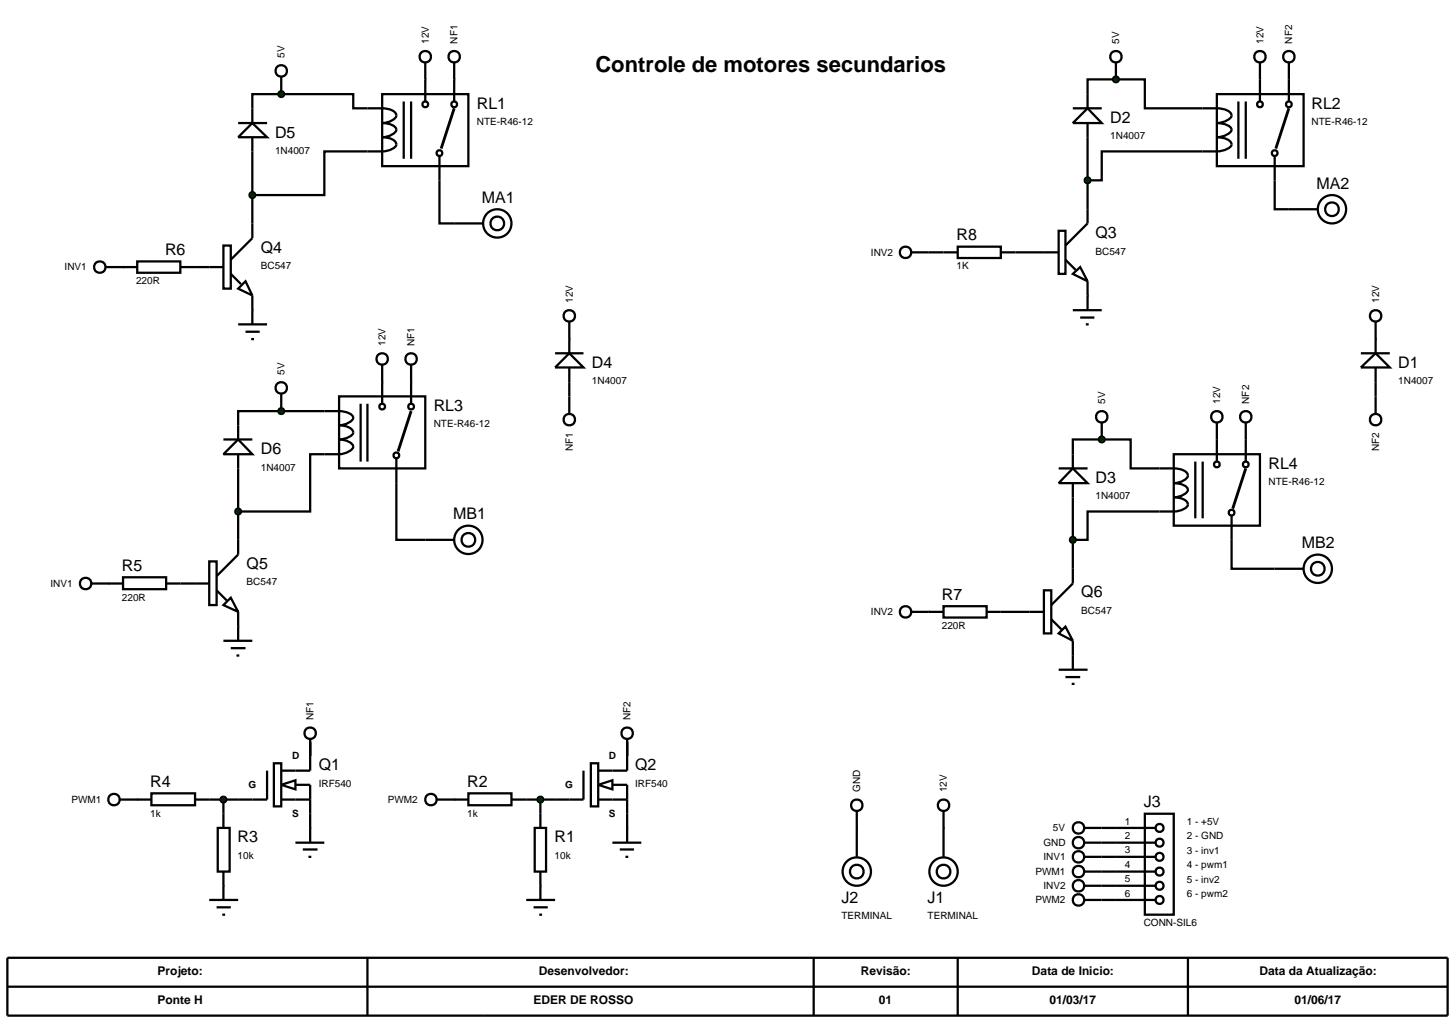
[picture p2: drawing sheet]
<svg xmlns="http://www.w3.org/2000/svg" width="257mm" height="180mm" viewBox="0 0 257 180" stroke-linecap="round" stroke-linejoin="round" font-family="sans-serif">
<g fill="none" stroke="#000" stroke-width=".4">
<path d="M44.5 19.1v-2.5h17.8v2.5h2.5M191.8 16.6v-2.6h10.1v5.1h10.2M44.5 26.7v12.7M64.8 26.7h-7.6v7.7h-12.7M77.5 31.8v7.6h7.7M191.8 24.2v12.7M212.1 26.7h-17.8v5.1h-2.5M224.8 31.8v5.1h7.6M18.6 47.1h3.1M34.4 47.1h2.5M42 57.2h5.1M43.3 58.5h2.5"/>
<path d="M44.3 59.8h.5M44.5 54.7v2.5M160.8 44.5h5.6M179.1 44.5h5M189.2 54.7h5.1M190.5 56h2.5M191.5 57.2h.5M191.8 52.1v2.6M57.2 72.5h-15.2v2.5M100.4 67.4v2.5M242.6 67.4v2.5M36.9 99h1.3v7.7h-1.3z"/>
<path d="M42 82.6v15.2l-3.8 3.8M57.2 80.1h-2.5v10.1h-12.7M69.9 85.2v10h10.2M189.2 80.1v-2.6h10.2v5.1h5.1M189.2 87.7v12.6M204.5 90.2h-12.7v5h-2.6M217.2 95.2v5.1h12.7M31.8 102.9h5.1M38.2 104.1l1.8 1.8M39.4 113h5.1M40.7 105.4l1.3 2.5-2.6-1.2zM40.7 114.3h2.6"/>
<path d="M41.7 115.6h.5M42 107.9v5.1M176.5 107.9h5.1M186.7 118.1h5.1M187.9 119.4h2.6M189.2 115.6v2.5M26.7 139.9h7.7v2.1h-7.7zM47.1 135.9v5.1h-12.7M48.3 134.6h1.3v7.6h-1.3zM49.6 138.4l2.5-.8v1.6zM52.1 138.4h2.6v10.2M54.7 130.8v5.1h-5.1"/>
<path d="M82.6 139.9h7.6v2.1h-7.6zM102.9 135.9v5.1h-12.7M104.2 134.6h1.3v7.6h-1.3zM105.5 138.4l2.5-.8v1.6zM108 138.4h2.6v10.2M110.6 130.8v5.1h-5.1M189 120.6h.5M21.2 141h5.5M38.4 146h2.1v7.7h-2.1zM39.4 141v5M39.4 153.7v2.5M49.6 141h5.1"/>
<path d="M52.1 148.6h5.1M53.4 149.8h2.6M54.4 151.1h.5M77 141h5.6M94.3 146h2v7.7h-2zM95.3 141v5M95.3 153.7v2.5M105.5 141h5.1M108 148.6h5.1M109.3 149.8h2.5M110.3 151.1h.5M191.2 146h12.5"/>
<path d="M191.2 148.6h12.5M191.2 151.1h12.5M191.2 153.7h12.5M191.2 156.2h12.5M191.2 158.7h12.5M201.9 143.5h5.1v17.8h-5.1zM1.3 168.9h254v10.2h-254zM1.3 174h254M64.8 168.9v10.2M143.5 168.9v10.2M168.9 168.9v10.2M209.5 168.9v10.2"/>
<circle cx="87.7" cy="39.4" r="2.51"/>
<circle cx="87.7" cy="39.4" r="1.21"/>
<circle cx="234.9" cy="36.9" r="2.51"/>
<circle cx="234.9" cy="36.9" r="1.21"/>
<circle cx="17.6" cy="47.1" r="1.01"/>
<circle cx="159.7" cy="44.5" r="1.01"/>
<circle cx="82.6" cy="95.2" r="2.51"/>
<circle cx="82.6" cy="95.2" r="1.21"/>
<circle cx="232.4" cy="100.3" r="2.51"/>
<circle cx="232.4" cy="100.3" r="1.21"/>
<circle cx="20.1" cy="141" r="1.01"/>
<circle cx="76" cy="141" r="1.01"/>
<circle cx="190.2" cy="153.7" r="1.01"/>
<circle cx="190.2" cy="151.1" r="1.01"/>
<circle cx="190.2" cy="158.7" r="1.01"/>
<circle cx="190.2" cy="148.6" r="1.01"/>
<circle cx="190.2" cy="146" r="1.01"/>
<circle cx="190.2" cy="156.2" r="1.01"/>
<circle cx="204.5" cy="158.7" r=".7"/>
<circle cx="204.5" cy="153.7" r=".7"/>
<circle cx="204.5" cy="151.1" r=".7"/>
<circle cx="204.5" cy="146" r=".7"/>
<circle cx="204.5" cy="156.2" r=".7"/>
<circle cx="204.5" cy="148.6" r=".7"/>
</g>
<g fill="#004000" stroke="#000" stroke-width=".4">
<path d="M94.9 140.7l.4-.2-.5 .5zM95.3 140.5l.3 .1 .2 .4zM95.8 141l-.2 .4-.3 .1zM94.8 141l.5 .5-.3-.1z"/>
<path d="M39 140.7l.4-.2-.5 .5zM39.4 140.5l.4 .2 .1 .3zM39.9 141l-.2 .4-.3 .1zM38.9 141l.5 .5-.3-.1z"/>
</g>
<g fill="#004000">
<path d="M94.8 141l.5-.5 .5 .5-.5 .5z"/>
<path d="M38.9 141l.5-.5 .5 .5-.5 .5z"/>
</g>
<g fill="none" stroke="#000" stroke-width=".4">
<path d="M44.5 19.1v2.6M49.6 13.5v3.1M64.8 19.1a8.4 8.4 0 0 1 4.3 .4 .9 .9 0 0 1 .8 .8 .9 .9 0 0 1-.8 .9l-1.1 .4-.6 .1a3.2 3.2 0 0 1 2.4 .9 .88 .88 0 0 1-.7 1.1l-1.1 .4-.6 .1a2.98 2.98 0 0 1 2.4 .9 .85 .85 0 0 1-.7 1.2 7.4 7.4 0 0 1-4.3 .4M67.4 16.6h15.2v12.7h-15.2zM71.2 17.9v10.1M72.5 17.9v10.1M75 14v3.9M80.1 14v3.9M189.2 19.1h5.1M191.8 19.1l2.5 2.6h-5.1zM191.8 16.6v2.5M196.8 11v3"/>
<path d="M42 24.2l2.5-2.5 2.6 2.5zM42 21.7h5.1M44.5 24.2v2.5M77.5 27.5v4.3M191.8 21.7v2.5M21.7 47.1h2.5M24.2 46.1h7.6v2h-7.6zM31.8 47.1h2.6M100.4 59.8v2.5M242.6 59.8v2.5M39.4 77.5h5.1M42 75v2.5"/>
<path d="M49.6 69.4v3.1M97.9 62.3h5M100.4 62.3l2.5 2.5h-5zM100.4 64.8v2.6M194.3 74.5v3M240 64.8l2.6-2.5 2.5 2.5zM240 62.3h5.1M242.6 64.8v2.6M39.4 80.1l2.6-2.6 2.5 2.6zM42 80.1v2.5M186.7 82.6h5.1M189.2 82.6l2.6 2.6h-5.1z"/>
<path d="M189.2 80.1v2.5M189.2 85.2v2.5M19.1 102.9h2.6M21.7 101.8h7.6v2.1h-7.6zM29.3 102.9h2.5M163.8 107.9h2.6M166.4 106.9h7.6v2h-7.6zM174 107.9h2.5M36.9 158.7h5.1M38.2 160h2.5M39.4 156.2v2.5M92.8 158.7h5.1"/>
<path d="M94.1 160h2.5M95.3 156.2v2.5M151.1 143v8.1M166.4 143v8.1M39.2 161.3h.5M95.1 161.3h.5"/>
<circle cx="49.6" cy="12.5" r="1.01"/>
<circle cx="75" cy="18.4" r=".51"/>
<circle cx="80.1" cy="18.4" r=".51"/>
<circle cx="196.8" cy="10" r="1.01"/>
<circle cx="77.5" cy="27" r=".51"/>
<circle cx="49.6" cy="68.4" r="1.01"/>
<circle cx="194.3" cy="73.5" r="1.01"/>
<circle cx="151.1" cy="142" r="1.01"/>
<circle cx="151.1" cy="153.7" r="2.51"/>
<circle cx="151.1" cy="153.7" r="1.21"/>
<circle cx="166.4" cy="142" r="1.01"/>
<circle cx="166.4" cy="153.7" r="2.51"/>
<circle cx="166.4" cy="153.7" r="1.21"/>
</g>
<path d="M80.1 19.1l-2.3 7.1" fill="none" stroke="#000" stroke-width=".5"/>
<path d="M49.2 16.3l.4-.2-.5 .5zM49.6 16.1l.3 .1 .2 .4zM49.6 17.1l.5-.5-.2 .4zM49.1 16.6l.5 .5-.4-.2z" fill="#004000" stroke="#000" stroke-width=".4"/>
<path d="M49.1 16.6l.5-.5 .5 .5-.5 .5z" fill="#004000"/>
<path d="M44.5 39.4v2.6l-3.8 3.8M36.9 47.1h2.5M39.4 43.3h1.3v7.6h-1.3zM40.7 48.3l1.8 1.8M43.3 49.6l1.2 2.5-2.5-1.2zM44.5 52.1v2.6" fill="none" stroke="#000" stroke-width=".4"/>
<path d="M44.1 34.1l.4-.2-.5 .5zM44.5 33.9l.4 .2 .1 .3zM44.5 34.9l.5-.5-.1 .3zM44 34.4l.5 .5-.3-.1z" fill="#004000" stroke="#000" stroke-width=".4"/>
<path d="M44 34.4l.5-.5 .5 .5-.5 .5z" fill="#004000"/>
<g fill="none" stroke="#000" stroke-width=".4">
<path d="M57.2 72.5a8.7 8.7 0 0 1 4.3 .3l.7 .6 .1 .3a2.73 2.73 0 0 1-2.5 1.3 3.1 3.1 0 0 1 2.4 .9l.1 .4a2.7 2.7 0 0 1-2.5 1.2 2.4 2.4 0 0 1 2.5 1.3 2.73 2.73 0 0 1-2.5 1.3h-2.6M59.8 69.9h15.2v12.7h-15.2zM63.6 71.2v10.2M64.8 71.2v10.2M67.4 67.4v3.8M72.5 67.4v3.8M69.9 80.9v4.3"/>
<circle cx="67.4" cy="71.7" r=".51"/>
<circle cx="72.5" cy="71.7" r=".51"/>
<circle cx="69.9" cy="80.3" r=".51"/>
</g>
<path d="M72.5 72.5l-2.3 7.1" fill="none" stroke="#000" stroke-width=".5"/>
<g fill="#004000" stroke="#000" stroke-width=".4">
<path d="M49.3 72.1l.3-.1-.5 .5zM49.6 72l.4 .2 .1 .3zM49.6 73l.5-.5-.2 .4zM49.1 72.5l.5 .5-.4-.2z"/>
<path d="M41.6 89.9l.4-.2-.5 .5zM42 89.7l.3 .1 .2 .4zM42 90.7l.5-.5-.2 .4zM41.5 90.2l.5 .5-.3-.1z"/>
</g>
<g fill="#004000">
<path d="M49.6 72l.5 .5-.5 .5-.5-.5z"/>
<path d="M41.5 90.2l.5-.5 .5 .5-.5 .5z"/>
</g>
<g fill="none" stroke="#000" stroke-width=".4">
<path d="M212.1 19.1a8.7 8.7 0 0 1 4.3 .4 .91 .91 0 0 1 .7 1.2 3.3 3.3 0 0 1-2.5 1 3.4 3.4 0 0 1 2.5 .9l.1 .3a2.79 2.79 0 0 1-2.6 1.3 3.2 3.2 0 0 1 2.5 .9l.1 .4a2.77 2.77 0 0 1-2.6 1.2h-2.5M214.6 16.6h15.3v12.7h-15.3zM218.4 17.9v10.1M219.7 17.9v10.1M222.2 14v3.9M227.3 14v3.9M224.8 27.5v4.3M214.6 77.5v3.9M219.7 77.5v3.9M204.5 82.6a8.2 8.2 0 0 1 4.2 .4 .9 .9 0 0 1 .8 .8 .9 .9 0 0 1-.8 .9l-1.1 .4-.6 .1a3.2 3.2 0 0 1 2.4 .9 .88 .88 0 0 1-.7 1.1l-1.1 .4-.6 .1a2.98 2.98 0 0 1 2.4 .9 .85 .85 0 0 1-.7 1.2 7.3 7.3 0 0 1-4.2 .4M207 80.1h15.2v12.6h-15.2zM210.8 81.4v10"/>
<path d="M212.1 81.4v10M217.2 90.9v4.3"/>
<circle cx="222.2" cy="18.4" r=".51"/>
<circle cx="227.3" cy="18.4" r=".51"/>
<circle cx="224.8" cy="27" r=".51"/>
<circle cx="214.6" cy="81.9" r=".51"/>
<circle cx="217.2" cy="90.4" r=".51"/>
<circle cx="219.7" cy="81.9" r=".51"/>
</g>
<path d="M227.3 19.1l-2.3 7.1M219.7 82.6l-2.3 7.1" fill="none" stroke="#000" stroke-width=".5"/>
<g fill="#004000" stroke="#000" stroke-width=".4">
<path d="M193.9 77.2l.4-.2-.5 .5zM194.3 77l.4 .2 .1 .3zM194.3 78l.5-.5-.1 .3zM193.8 77.5l.5 .5-.3-.1z"/>
<path d="M196.4 13.7l.4-.2-.5 .5zM196.8 13.5l.3 .1 .2 .4zM196.8 14.5l.5-.5-.2 .4zM196.3 14l.5 .5-.4-.2z"/>
</g>
<g fill="#004000">
<path d="M193.8 77.5l.5-.5 .5 .5-.5 .5z"/>
<path d="M196.3 14l.5-.5 .5 .5-.5 .5z"/>
</g>
<path d="M191.8 36.9v2.5l-3.9 3.9M184.1 44.5h2.6M186.7 40.7h1.2v7.6h-1.2zM187.9 45.8l1.8 1.8M189.2 48.3l1.3-1.2 1.3 2.5zM191.8 49.6v2.5M181.6 107.9h2.5M184.1 104.1h1.3v7.6h-1.3zM185.4 109.2l1.8 1.8M187.9 110.5l1.3 2.5-2.5-1.3zM189.2 100.3v2.6l-3.8 3.8M189.2 113v2.6" fill="none" stroke="#000" stroke-width=".4"/>
<g fill="#004000" stroke="#000" stroke-width=".4">
<path d="M191.5 31.4l.3-.1-.5 .5zM191.8 31.3l.4 .2 .1 .3zM192.3 31.8l-.1 .3-.4 .2zM191.3 31.8l.5 .5-.4-.2z"/>
<path d="M188.9 94.8l.3-.1-.5 .5zM189.2 94.7l.4 .2 .1 .3zM189.7 95.2l-.1 .3-.4 .2zM188.7 95.2l.5 .5-.4-.2z"/>
</g>
<g fill="#004000">
<path d="M191.8 31.3l.5 .5-.5 .5-.5-.5z"/>
<path d="M189.2 94.7l.5 .5-.5 .5-.5-.5z"/>
</g>
<g fill="none" stroke="#000" stroke-width=".4">
<path d="M75 11v3M80.1 11v3M222.2 11v3M227.3 11v3M100.4 56.7v3.1M166.4 44.5h2.5M168.9 43.5h7.6v2h-7.6zM176.5 44.5h2.6M242.6 56.7v3.1M67.4 64.3v3.1M72.5 64.3v3.1M100.4 69.9v3.1"/>
<path d="M214.6 74.5v3M219.7 74.5v3M242.6 69.9v3.1M16.1 102.9h3M160.8 107.9h3M54.7 130.3v3M110.6 130.3v3"/>
<circle cx="75" cy="10" r="1.01"/>
<circle cx="80.1" cy="10" r="1.01"/>
<circle cx="222.2" cy="10" r="1.01"/>
<circle cx="227.3" cy="10" r="1.01"/>
<circle cx="100.4" cy="55.7" r="1.01"/>
<circle cx="242.6" cy="55.7" r="1.01"/>
<circle cx="67.4" cy="63.3" r="1.01"/>
<circle cx="72.5" cy="63.3" r="1.01"/>
<circle cx="100.4" cy="74" r="1.01"/>
<circle cx="214.6" cy="73.5" r="1.01"/>
<circle cx="219.7" cy="73.5" r="1.01"/>
<circle cx="242.6" cy="74" r="1.01"/>
<circle cx="15.1" cy="102.9" r="1.01"/>
<circle cx="159.7" cy="107.9" r="1.01"/>
<circle cx="54.7" cy="129.3" r="1.01"/>
<circle cx="110.6" cy="129.3" r="1.01"/>
</g>
<text font-size="3.9" x="105" y="12.7">Controle de motores secundarios</text>
<g font-size="2.8">
<text x="84.1" y="19.2">RL1</text>
<text x="195.8" y="21.7">D2</text>
<text x="231.3" y="19.2">RL2</text>
<text x="48.5" y="24.3">D5</text>
<text x="85" y="35.8">MA1</text>
<text x="232.2" y="33.3">MA2</text>
<text x="193.2" y="42">Q3</text>
<text x="29.1" y="45">R6</text>
<text x="46" y="44.6">Q4</text>
<text x="168.7" y="42.4">R8</text>
<text x="104.4" y="64.9">D4</text>
<text x="246.6" y="64.9">D1</text>
<text x="76.5" y="72.5">RL3</text>
<text x="46" y="80.1">D6</text>
<text x="223.7" y="82.7">RL4</text>
<text x="193.2" y="85.2">D3</text>
<text x="79.9" y="91.6">MB1</text>
<text x="21.5" y="100.7">R5</text>
<text x="43.5" y="100.4">Q5</text>
<text x="229.6" y="96.7">MB2</text>
<text x="166.1" y="105.8">R7</text>
<text x="190.7" y="105.4">Q6</text>
<text x="56.2" y="135.9">Q1</text>
<text x="112" y="135.9">Q2</text>
<text x="26.5" y="138.8">R4</text>
<text x="82.4" y="138.8">R2</text>
<text x="201.7" y="142.4">J3</text>
<text x="41.9" y="148.6">R3</text>
<text x="97.8" y="148.6">R1</text>
<text x="148.4" y="159.2">J2</text>
<text x="163.6" y="159.2">J1</text>
</g>
<g font-size="2.1">
<text x="27.8" y="172">Projeto:</text>
<text x="95" y="172">Desenvolvedor:</text>
<text x="151.8" y="172">Revisão:</text>
<text x="182" y="172">Data de Inicio:</text>
<text x="222.1" y="172">Data da Atualização:</text>
<text x="27.8" y="177.1">Ponte H</text>
<text x="94.1" y="177.1">EDER DE ROSSO</text>
<text x="155" y="177.1">01</text>
<text x="185.1" y="177.1">01/03/17</text>
<text x="228.3" y="177.1">01/06/17</text>
</g>
<g font-size="1.8">
<text x="50.2" y="10.2" transform="rotate(-90 50.2 10.2)">5V</text>
<text x="75.6" y="7.7" transform="rotate(-90 75.6 7.7)">12V</text>
<text x="80.7" y="7.7" transform="rotate(-90 80.7 7.7)">NF1</text>
<text x="197.4" y="7.7" transform="rotate(-90 197.4 7.7)">5V</text>
<text x="222.8" y="7.7" transform="rotate(-90 222.8 7.7)">12V</text>
<text x="227.9" y="7.7" transform="rotate(-90 227.9 7.7)">NF2</text>
<text x="84.1" y="22">NTE-R46-12</text>
<text x="231.3" y="22">NTE-R46-12</text>
<text x="48.5" y="27.1">1N4007</text>
<text x="195.8" y="24.5">1N4007</text>
<text x="11.4" y="47.7">INV1</text>
<text x="46" y="47.4">BC547</text>
<text x="153.6" y="45.1">INV2</text>
<text x="168.7" y="47.5">1K</text>
<text x="193.2" y="44.9">BC547</text>
<text x="24" y="50.1">220R</text>
<text x="101" y="53.4" transform="rotate(-90 101 53.4)">12V</text>
<text x="243.2" y="53.4" transform="rotate(-90 243.2 53.4)">12V</text>
<text x="68" y="61" transform="rotate(-90 68 61)">12V</text>
<text x="73.1" y="61" transform="rotate(-90 73.1 61)">NF1</text>
<text x="50.2" y="66.1" transform="rotate(-90 50.2 66.1)">5V</text>
<text x="104.4" y="67.7">1N4007</text>
<text x="194.9" y="71.2" transform="rotate(-90 194.9 71.2)">5V</text>
<text x="215.2" y="71.2" transform="rotate(-90 215.2 71.2)">12V</text>
<text x="220.3" y="71.2" transform="rotate(-90 220.3 71.2)">NF2</text>
<text x="246.6" y="67.7">1N4007</text>
<text x="76.5" y="75.3">NTE-R46-12</text>
<text x="46" y="83">1N4007</text>
<text x="101" y="79.6" transform="rotate(-90 101 79.6)">NF1</text>
<text x="243.2" y="79.6" transform="rotate(-90 243.2 79.6)">NF2</text>
<text x="193.2" y="88">1N4007</text>
<text x="223.7" y="85.5">NTE-R46-12</text>
<text x="8.9" y="103.5">INV1</text>
<text x="21.5" y="105.9">220R</text>
<text x="43.5" y="103.2">BC547</text>
<text x="153.6" y="108.5">INV2</text>
<text x="166.1" y="110.9">220R</text>
<text x="190.7" y="108.3">BC547</text>
<text x="55.3" y="127" transform="rotate(-90 55.3 127)">NF1</text>
<text x="111.2" y="127" transform="rotate(-90 111.2 127)">NF2</text>
<text x="51.5" y="133.9">D</text>
<text x="107.4" y="133.9">D</text>
<text x="12.6" y="141.6">PWM1</text>
<text x="26.5" y="144">1k</text>
<text x="43.8" y="139">G</text>
<text x="56.2" y="138.7">IRF540</text>
<text x="68.4" y="141.6">PWM2</text>
<text x="82.4" y="144">1k</text>
<text x="99.7" y="139">G</text>
<text x="112" y="138.7">IRF540</text>
<text x="151.7" y="139.7" transform="rotate(-90 151.7 139.7)">GND</text>
<text x="167" y="139.7" transform="rotate(-90 167 139.7)">12V</text>
<text x="51.5" y="144.1">S</text>
<text x="107.4" y="144.1">S</text>
<text x="184" y="149.2">GND</text>
<text x="185.7" y="146.6">5V</text>
<text x="198.4" y="145.4">1</text>
<text x="198.4" y="148">2</text>
<text x="209.3" y="145.5">1 - +5V</text>
<text x="209.3" y="148">2 - GND</text>
<text x="41.9" y="151.4">10k</text>
<text x="97.8" y="151.4">10k</text>
<text x="182.6" y="154.3">PWM1</text>
<text x="184" y="151.7">INV1</text>
<text x="198.4" y="150.5">3</text>
<text x="198.4" y="153.1">4</text>
<text x="198.4" y="155.6">5</text>
<text x="209.3" y="150.6">3 - inv1</text>
<text x="209.3" y="153.1">4 - pwm1</text>
<text x="209.3" y="155.7">5 - inv2</text>
<text x="148.4" y="162">TERMINAL</text>
<text x="163.6" y="162">TERMINAL</text>
<text x="182.6" y="159.3">PWM2</text>
<text x="184" y="156.8">INV2</text>
<text x="198.4" y="158.1">6</text>
<text x="209.3" y="158.2">6 - pwm2</text>
<text x="201.7" y="163.3">CONN-SIL6</text>
</g>
</svg>
